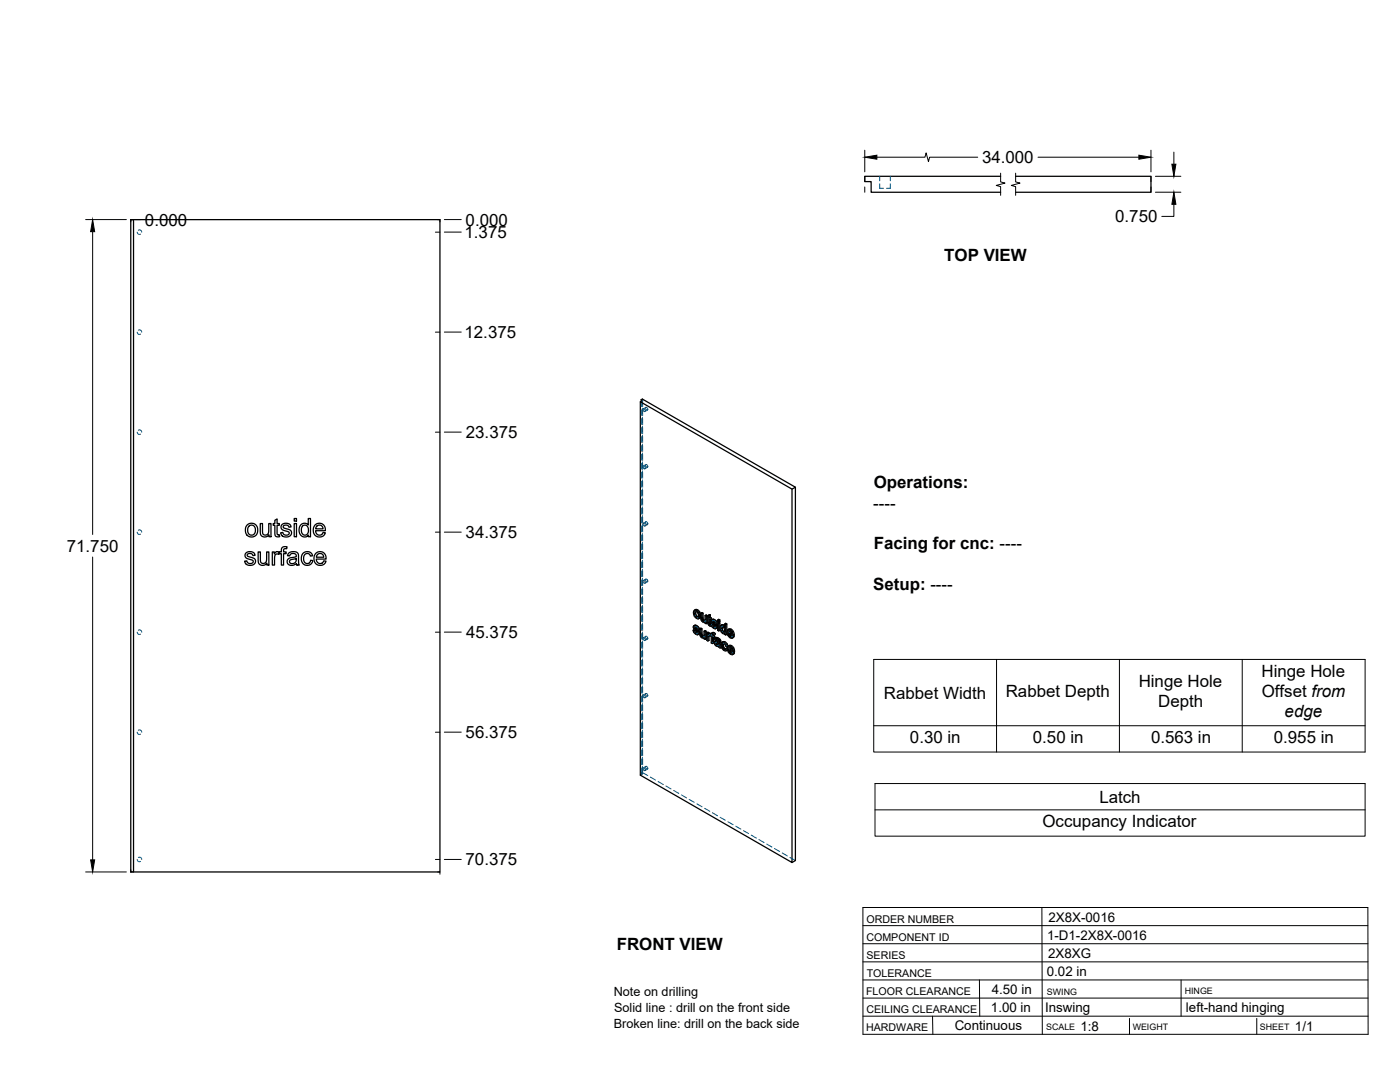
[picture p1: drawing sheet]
<svg xmlns="http://www.w3.org/2000/svg" width="559mm" height="432mm" viewBox="0 0 559 432" stroke-linecap="round" stroke-linejoin="round" font-family="sans-serif">
<!-- layer: Hidden -->
<g fill="none" stroke="#00557f" stroke-width=".4">
<path d="M351.1 73.3v1.8h1.6M351.1 70.4v1.8M355.4 73.3v1.8h-1.6M355.4 70.4v1.8M54.8 92.6l.4 .8h.9M55.2 91.9l.8-.1 .6 .8M54.8 132.6l.4 .7h.9M55.2 131.8l.8-.1 .6 .8M256.4 159.3v2.4M256.5 159.8v2.5M54.8 172.5l.4 .7h.9M55.2 171.7l.8-.1 .6 .9"/>
<path d="M255.9 160.1v2.2M255.9 163.5v2.4M255.9 167v2.4M255.9 170.6v2.4M255.9 174.2v2.4M255.9 177.8v2.3M256.4 162.9v2.4M256.4 166.5v2.4M256.4 170.1v2.3M256.4 173.6v2.4M256.4 177.2v2.4M256.5 163.5v2.4"/>
<path d="M256.5 167v2.4M256.5 170.6v2.4M256.5 174.2v2.4M256.5 177.8v2.3M256.8 163.2a.56 .56 0 0 1 .6 .3 .56 .56 0 0 1-.3 .7l-.4-.5zM257.7 162.6a.54 .54 0 0 1 .8 .3 .54 .54 0 0 1-.4 .7zM257.8 162.6l-1 .5M258.4 163.7l-1 .5M255.9 181.3v2.4M255.9 184.9v2.4M255.9 188.5v2.4M255.9 192.1v2.3"/>
<path d="M255.9 195.6v2.4M255.9 199.2v2.4M256.4 180.8v2.4M256.4 184.3v2.4M256.4 187.9v2.4M256.4 191.5v2.4M256.4 195.1v2.3M256.4 198.6v2.4M256.5 181.3v2.4M256.5 184.9v2.4M256.5 188.5v2.4M256.5 192.1v2.3"/>
<path d="M256.5 195.6v2.4M256.5 199.2v2.4M256.7 186.1a.54 .54 0 0 1 .7 .2 .54 .54 0 0 1-.3 .7zM257.7 185.5a.54 .54 0 0 1 .8 .3 .54 .54 0 0 1-.4 .7zM257.8 185.4l-1 .6M258.4 186.5l-1 .6M54.8 212.4l.4 .8 .9-.1M55.2 211.6l.8-.1 .6 .9M255.9 202.8v2.4M255.9 206.4v2.3M255.9 209.9v2.4M255.9 213.5v2.4"/>
<path d="M255.9 217.1v2.4M256.4 202.2v2.4M256.4 205.8v2.4M256.4 209.4v2.3M256.4 212.9v2.4M256.4 216.5v2.4M256.5 202.8v2.4M256.5 206.4v2.3M256.5 209.9v2.4M256.5 213.5v2.4M256.5 217.1v2.4M256.8 208.9a.56 .56 0 0 1 .6 .3 .56 .56 0 0 1-.3 .7l-.4-.6z"/>
<path d="M257.7 208.3a.54 .54 0 0 1 .8 .3 .54 .54 0 0 1-.4 .7zM257.8 208.2l-1 .6M258.4 209.3l-1 .6M255.9 220.6v2.4M255.9 224.2v2.4M255.9 227.8v2.4M255.9 231.4v2.3M255.9 234.9v2.4M255.9 238.5v2.4M256.4 220.1v2.3M256.4 223.6v2.4M256.4 227.2v2.4"/>
<path d="M256.4 230.8v2.4M256.4 234.4v2.3M256.4 237.9v2.4M256.5 220.6v2.4M256.5 224.2v2.4M256.5 227.8v2.4M256.5 231.4v2.3M256.5 234.9v2.4M256.5 238.5v2.4M256.8 231.7a.56 .56 0 0 1 .6 .3 .56 .56 0 0 1-.3 .7l-.4-.6zM257.7 231.2a.54 .54 0 0 1 .8 .2 .54 .54 0 0 1-.4 .8zM257.8 231.1l-1 .6"/>
<path d="M258.4 232.2l-1 .6M54.8 252.3l.4 .8h.9M55.2 251.5h.8l.6 .8M255.9 242.1v2.4M255.9 245.6v2.4M255.9 249.2v2.4M255.9 252.8v2.4M255.9 256.4v2.3M255.9 259.9v2.4M256.4 241.5v2.4M256.4 245.1v2.4M256.4 248.6v2.4"/>
<path d="M256.4 252.2v2.4M256.4 255.8v2.4M256.4 259.4v2.3M256.5 242.1v2.4M256.5 245.6v2.4M256.5 249.2v2.4M256.5 252.8v2.4M256.5 256.4v2.3M256.5 259.9v2.4M256.8 254.5a.56 .56 0 0 1 .6 .4 .56 .56 0 0 1-.3 .7l-.4-.5zM257.7 254a.54 .54 0 0 1 .8 .3 .54 .54 0 0 1-.4 .7zM257.8 253.9l-1 .6"/>
<path d="M258.4 255l-1 .6M277.1 251.2l.3 1M277.2 250l-.5 .3M277.2 249.7l-.4 .2M277.2 244.2l-.4 .3M277.3 251.3l.3 .3M277.3 250.4l-.5 .3M277.3 250.2l.4-.2-.5 .3M277.4 249.5l-.2 .5 .1 .6 1.4 1.4 .1 .5h-.5l.5-.2M277.4 252.2l.9 .7 .7 .1M277.4 252.2l-.4 .2M277.5 251.4l-.1 .1"/>
<path d="M277.5 250.9l-.4 .3M277.6 245.6l.9 .9 .8 .1M277.6 245.6l-.5 .3M277.6 250.2l-.1 .1M277.6 250.3a.33 .33 0 0 1 .3-.4 .33 .33 0 0 1 .4 .3l.8 .9M277.6 243.2l-.4 .9 .4 1.5M277.9 243.8l-.1 .2M277.9 243.8l.8 .2 .5 .9v.9l-.5 .4M277.9 243.8l-.4 .2M278.2 250.1l-.5 .3M278.2 252.9l-.5 .2M278.2 251l.4 .3"/>
<path d="M278.5 243.8l-.5 .3M278.5 246.5l-.5 .3M278.6 250.5l-.5 .2M278.7 252.6l-.5 .2M278.7 252l-.5 .2M278.7 250.9l-.4 .3M278.7 253l-.4 .3M279 244.4l-.4 .3M279 246.1l-.4 .3M279.1 246.7l-.5 .3M279.2 245.4l-.4 .2M279.8 250.7l.1 2.8 .9 .8 .7-.1v.5l.4 .2"/>
<path d="M279.8 253l-.5 .3M279.9 253.5l-.4 .2M280.2 244.5l.2 2.9 .8 .7 .7-.1v.4l.4 .3M280.2 246.8l-.4 .3M280.2 253.9l-.4 .3M280.4 247.2l-.5 .3M280.6 254.3l-.4 .2M280.6 247.7l-.4 .2M281.1 248l-.5 .3M281.1 254l-.2 .1M281.4 253.8l-.6 .4M281.4 251.7v2l-.5 .3"/>
<path d="M281.5 254.2l-.5 .3 .3-.1M281.5 254.7l-.5 .2M281.7 247.7l-.5 .3M281.8 247.6l-.5 .3 .2-.2M281.9 245.4l-.1 2-.4 .3M281.9 248.4l-.4 .3M281.9 248l-.4 .3 .2-.2M282.6 252.3v3l.4 .3M282.6 255.3l-.5 .3M282.7 245.9l-.1 .1M283 253l-.5 .2M283.1 245.4v.7l-.4-.2v.4l.4 .2v2.4l.9 .8-.2-.6"/>
<path d="M283.1 246.1l-.8 .5v-.4M283.1 246.5l-.5 .3M283.1 253.4l.3-.2 .4 .4 .2-.3 .4 .4v2.6l.4 .3M283.1 248.9l-.4 .2M283.2 252.8l-.2 .1M283.3 253.2l-.6 .3 .5-.2M283.3 249.2l-.4 .3M283.5 253.3l-.4 .3M283.5 246.8l-.4 .2M283.7 249.5l-.5 .3M284 247l-.5-.2v.5M284 253.2l-.5 .2"/>
<path d="M284 253.5l-.5 .2M284 253.3l-.5 .2M284 249.2l-.2 .1M284 249.7h-.1M284.2 248.9l.3 .9M284.3 247.6l-.5 .3M284.4 253.3l-.5 .3M284.4 256.3l-.5 .3M284.4 253.7l-.5 .3M284.4 247.3l-.5 .2M284.4 248.9l.3 .3M284.4 248.1l-.5 .2"/>
<path d="M284.4 252.6l-.4 .2M284.5 247.2v1l1.2 1.2a.36 .36 0 0 1 .3 .5 .36 .36 0 0 1-.5 .2l.4-.2M284.5 252.4l-.1 .9-.4-.2M284.5 249.8l.8 .7 .8 .1M284.5 249.8l-.4 .2M284.6 249l-.1 .1M284.7 248.5l-.5 .3M284.7 247.8l-.1 .1M284.7 247.9a.33 .33 0 0 1 .3-.4 .33 .33 0 0 1 .4 .3l.9 .9M284.8 254l-.5 .2M284.8 247.6l-.5 .3M284.8 247.6l-.4 .2"/>
<path d="M284.9 253l-.5 .2M285.2 253l-.5 .3M285.3 247.7l-.5 .3M285.3 254.3l-.5-.3v.5M285.3 254.7l.5-.3-.2 .5 .4 .3M285.3 250.5l-.4 .2M285.3 248.6l.4 .3M285.4 250.4l.4-.2-.5 .2M285.4 253.2l-.5-.2-.1 .3M285.5 256.2l-.5 .3M285.6 254.9l-.5 .2M285.6 255.8l-.5 .3"/>
<path d="M285.7 248.1l-.5 .2M285.7 255.7l-.2 .7 .2 .5 .8 .7 .8 .1 .1 .4M285.7 256.9l-.4 .3M285.8 249.6l-.5 .2M285.8 248.5l-.4 .3M285.9 250.7l-.5 .2M285.9 256.5l.3-.3a.78 .78 0 0 1 .9 .2 .78 .78 0 0 1 .1 .9h-.4M286 255.2a.86 .86 0 0 1 1 0 .86 .86 0 0 1 .3 .9l-.5-.1M286 256.2l-.3 .2M286.2 256.2l-.6 .3M286.2 254.9l-.4 .2M286.4 257.6l-.5 .2"/>
<path d="M286.7 255l-.5 .3M286.9 257.7l-.5 .3M286.9 248.3v3l.4 .3M286.9 247.2v.6l.4 .2M286.9 251.3l-.5 .3M286.9 247.8l-.5 .2M287.1 257.3l-.5 .3M287.2 255.5l-.5 .2M287.2 257.2l-.4 .3 .1-.1M287.3 256.5l-.4 .3M287.3 256l-.4 .2M287.3 256.1l-.4 .3"/>
<path d="M287.3 257.7l-.4 .2M287.4 258.1l.5 .3M287.4 258.1l-.4 .3M287.8 250.4l-.4 .2M288 249.6l-.5 .3M288 251.3l-.5 .2M288.2 249.3l-.4 1.1 .4 1.3 .5 .7 .6 .3 .4-.2v.4l.4 .3M288.3 257.1l-.5 .3M288.4 252.1l-.4 .2M288.4 256.3l-.4 .3M288.5 249.9l-.1 .2M288.5 249.9h.6l.5 .9 .1 1-.5 .4"/>
<path d="M288.5 249.8l-.4 .3 .4-.2M288.6 258.4l-.4 .3M288.6 256.1l-.3 1 .3 1.3 .9 1 .7 .1M288.8 256.8l.5-.2 1.2 1.2M288.9 256.6l-.4 .3M289 252.6l-.5 .2M289 249.9l-.5 .2M289.4 249.8l-.2 .1M289.5 259.4l-.5 .2M289.5 256.6l-.4 .3M289.5 252.2l-.4 .3M289.5 250.4l-.4 .3"/>
<path d="M289.6 259h.3M289.7 248.8v1.5l-.5-.7M289.7 250.3l-.5 .2M289.7 252.9l-.5 .3M289.7 252.5l-.5 .3 .3-.1M289.7 251.5l-.4 .2M289.9 257l-.5 .3M289.9 259l-.4 .2M290.1 257.6l-.5 .3M290.1 258.6l-.2 .4M290.3 258.7l.3 .2-.2 .4M290.6 258.9l-.3 .1"/>
<path d="M290.7 252l-.5 .3M290.8 258.6l-.5 .2M291 253.3l-.5 .3M291 251l-.3 .8 .3 1.5 1 1 .8 .1M291.1 252.4l-.4 .2M291.1 257.6l-.3 .8 .3 1.5 1 1h.8M291.1 259.9l-.4 .3M291.2 252.9l-.1-.5 2 1.1M291.3 258.9l-.5 .3M291.4 251.5l-.2 .2M291.4 251.5l.8 .3 .4 1-.6-.3M291.4 259.5l-.1-.6 1.9 1.2"/>
<path d="M291.4 251.5l-.5 .2M291.5 258l-.2 .3M291.5 258l.7 .3 .5 1.1-.6-.4M291.5 258l-.5 .3M291.9 251.5l-.5 .3M292 258.1l-.4 .2M292.1 253.9h.2M292.3 253.9l-.3 .2M292.4 253.9l-1 .6M292.4 252.1l-.4 .3M292.6 258.7l-.5 .3M292.6 252.8l-.5 .2"/>
<path d="M292.6 253.6l-.1 .1M292.6 254.4l-.4 .3M292.7 253.7l-.4 .2M292.7 259.4l-.4 .2M255.9 263.5v2.4M255.9 267.1v2.4M255.9 270.7v2.3M255.9 274.2v2.4M255.9 277.8v2.4M256.4 262.9v2.4M256.4 266.5v2.4M256.4 270.1v2.4"/>
<path d="M256.4 273.6v2.4M256.4 277.2v2.4M256.5 263.5v2.4M256.5 267.1v2.4M256.5 270.7v2.3M256.5 274.2v2.4M256.5 277.8v2.4M256.7 277.4a.55 .55 0 0 1 .7 .3 .55 .55 0 0 1-.3 .7zM257.7 276.9a.54 .54 0 0 1 .8 .2 .54 .54 0 0 1-.4 .8zM257.8 276.8l-1 .5M258.4 277.9l-1 .5M292 260.8l-.4 .3"/>
<path d="M292.2 260.5h.2M292.4 260.5l-.3 .2M292.5 260.5l-.4 .2M292.7 260.2h-.1M292.8 261l-.5 .3M292.8 260.3l-.4 .2M54.8 292.2l.4 .8h.9M55.2 291.4h.8l.6 .8M255.9 281.4v2.3M255.9 284.9v2.4M255.9 288.5v2.4M255.9 292.1v2.4"/>
<path d="M255.9 295.7v2.3M255.9 299.2v2.4M256.4 280.8v2.4M256.4 284.4v2.3M256.4 288v2.3M256.4 291.5v2.4M256.4 295.1v2.4M256.4 298.7v2.3M256.5 281.4v2.3M256.5 284.9v2.4M256.5 288.5v2.4M256.5 292.1v2.4"/>
<path d="M256.5 295.7v2.3M256.5 299.2v2.4M255.9 302.8v2.4M255.9 306.4v2.1M255.9 308.5l.6 .3M256.4 302.2v2.4M256.4 305.8v2.5M256.4 308.3l-.5 .2M256.4 308.3l2.2 1.2M256.5 308.8l-.9 .6M256.5 302.8v2.4M256.5 306.4v2.4"/>
<path d="M256.8 306.5a.56 .56 0 0 1 .6 .3 .56 .56 0 0 1-.3 .7l-.4-.6zM257.7 305.9a.55 .55 0 0 1 .7 .3 .55 .55 0 0 1-.3 .7zM257.8 305.9l-1 .5M258.4 307l-1 .5M259.6 310.1l2.1 1.2M262.7 311.9l2.1 1.2M265.8 313.7l2 1.2M268.9 315.4l2 1.2M272 317.2l2 1.2M275.1 319l2 1.2M278.2 320.8l2 1.2M281.3 322.6l2 1.2"/>
<path d="M284.4 324.4l2 1.2M287.4 326.2l2.1 1.1M290.6 327.9l2 1.2M293.6 329.7l2.1 1.2M296.7 331.5l2.1 1.2M299.8 333.3l2.1 1.2M302.9 335.1l2.1 1.2M306 336.8l2.1 1.2M309.1 338.6l2.1 1.2M54.8 343l.4 .8h.9M55.2 342.2h.8l.6 .8M312.2 340.4l2.1 1.2"/>
<path d="M315.3 342.2l2.2 1.2"/>
</g>
<!-- layer: Visible -->
<g fill="none" stroke="#000" stroke-width=".51">
<path d="M399.4 70.4h-54.2v2.1h2.5v4.2h51.7M405.4 70.4h54v6.3h-54M52.2 87.7h1.1v260.3h-1.1zM53.3 87.7h122.3v260.3h-122.3M255.9 159.5l.6 .3-.9 .5v149.1l60.5 34.8v-149M255.9 159.5l.5-.2 61.1 35.1-1.4 .8-60.5-34.9M255.9 159.5v.6M317.5 194.4v149l-1.4 .8M98.7 209.4l1.2-.5a2.66 2.66 0 0 1 3 3.6 2.66 2.66 0 0 1-4.7 .5l-.2-1a2.97 2.97 0 0 1 .7-2.6zM99.3 210.1l.8-.5a1.97 1.97 0 0 1 1.9 2 1.97 1.97 0 0 1-2 1.9l-.7-.4-.4-.9v-1.3zM103.9 208.9h.9v3a1.32 1.32 0 0 0 1.3 1.7 1.32 1.32 0 0 0 1.2-1.8v-2.9h.9v5.3h-.8v-.8a1.88 1.88 0 0 1-2.3 .8 1.88 1.88 0 0 1-1.2-2zM109.7 207.6l.9-.5v1.8h.9v.7h-.9v3.3l.3 .5h.6l.1 .8a1.33 1.33 0 0 1-1.5-.1 1.33 1.33 0 0 1-.4-1.5v-3h-.6v-.7h.6z"/>
<path d="M112.5 209.4l1.2-.6a1.94 1.94 0 0 1 2.5 1.5l-.9 .1a1.13 1.13 0 0 0-1.1-.9 1.13 1.13 0 0 0-1.1 1l.2 .2a4.1 4.1 0 0 1 3 1.5 2.18 2.18 0 0 1-1.5 2.1 2.18 2.18 0 0 1-2.5-.8l-.3-.9 .9-.1a1.23 1.23 0 0 0 1.3 1.1 1.23 1.23 0 0 0 1.2-1.2l-.7-.3a2.35 2.35 0 0 1-2.5-1.6zM117.4 208.9h.9v5.3h-.9zM117.4 206.9h.9v1.1h-.9zM120 209.5l1.1-.6a1.88 1.88 0 0 1 1.9 .6v-2.6h.9v7.3h-.8v-.7a2.18 2.18 0 0 1-2.6 .5 2.18 2.18 0 0 1-1.1-2.4zM120.8 209.9l.6-.3a2.12 2.12 0 0 1 1.8 1.6 2.12 2.12 0 0 1-.9 2.2l-.3 .1a2.1 2.1 0 0 1-1.7-1.4 2.1 2.1 0 0 1 .5-2.2zM125.7 209.6l1.5-.8a2.47 2.47 0 0 1 2.7 3h-3.9l.2 1a1.46 1.46 0 0 0 1.5 .8 1.46 1.46 0 0 0 1.2-1.1l1 .1-.3 .6-.5 .7-1.4 .4a2.79 2.79 0 0 1-2.6-1.7 2.79 2.79 0 0 1 .6-3zM126.5 210l.6-.4a1.43 1.43 0 0 1 1.8 1.5h-2.9zM98.1 220.7l1.2-.5a1.94 1.94 0 0 1 2.5 1.4l-.9 .1a1.14 1.14 0 0 0-1.1-.9 1.14 1.14 0 0 0-1.1 1l.3 .3a3.4 3.4 0 0 1 2.9 1.4 2.18 2.18 0 0 1-1.5 2.1 2.18 2.18 0 0 1-2.4-.8l-.4-.9h1a1.23 1.23 0 0 0 1.3 1 1.23 1.23 0 0 0 1.1-1.2l-.6-.3a2.35 2.35 0 0 1-2.6-1.6zM103 220.3h.9v2.9a1.32 1.32 0 0 0 1.4 1.7 1.32 1.32 0 0 0 1.1-1.8v-2.8h.9v5.2h-.8v-.8a1.88 1.88 0 0 1-2.2 .9 1.88 1.88 0 0 1-1.3-2.1zM108.7 220.3h.8v.8a1.25 1.25 0 0 1 2-.7l.8-.1v-.6a1.5 1.5 0 0 1 .7-1.5 1.5 1.5 0 0 1 1.6 0l-.2 .8a.83 .83 0 0 0-.8 0 .83 .83 0 0 0-.4 .8v.5h1v.7h-1v4.5h-.9v-4.5h-.8v-.5l-.2 .8a1.17 1.17 0 0 0-1.4 .1 1.17 1.17 0 0 0-.3 1.4v2.7h-.9zM115.1 220.9a2.39 2.39 0 0 1 4 .6l.3 4h-.9l-.2-.6a2 2 0 0 1-2.2 .8 2 2 0 0 1-1.5-1.9l.1-.1a2.04 2.04 0 0 1 2-1.2l.4-.1a.83 .83 0 0 0 1.1-.7 .83 .83 0 0 0-1.1-.8 1.23 1.23 0 0 0-1.5 1l-.9-.1zM115.7 223.6l2.6-.7a1.49 1.49 0 0 1-.8 1.9 1.49 1.49 0 0 1-2-.7z"/>
<path d="M120.8 220.9l1.4-.7 1.3 .1 .9 .6 .4 .9-.9 .1a1.44 1.44 0 0 0-1.9-.9 1.44 1.44 0 0 0-.8 1.9l.1 1.1a1.34 1.34 0 0 0 1.5 .9 1.34 1.34 0 0 0 1.2-1.3l.8 .1-.4 1a2.47 2.47 0 0 1-3.2 .5 2.47 2.47 0 0 1-.8-3.2zM126 220.9l1.5-.7a2.47 2.47 0 0 1 2.7 2.9h-4l.3 1a1.46 1.46 0 0 0 1.5 .8 1.46 1.46 0 0 0 1.2-1.1l.9 .1-.4 .9-.9 .7-.8 .1a2.79 2.79 0 0 1-2.6-1.7 2.79 2.79 0 0 1 .6-3zM126.7 221.3l.8-.4 .9 .1 .5 .4 .3 1h-2.9zM276.6 251.5l.8 1.4 .7 .4 .6-.1M276.9 249.8l.6-.3 .6 .2 .7 .6 .3 .8-.4 .3-.1-.6M277.1 250.4h.6l1 1M277.2 244.8l.4-.8 .9 .6 .2 1.5-.2 .3h-.5M277.3 251.3l-.7 .2 .5 .2M277.3 252.3l.4 .4 .5-.3M277.4 250.9l1 .9 .4-.2M277.4 251.5l-.3 .2 .1 .4 .5-.1M277.5 250.3l-.3 .3 .4-.3 .6 .7"/>
<path d="M277.5 249.5l-.7 .4-.1 .6 1.6 2.1M277.5 245.8l.5 .6 .5-.3M277.6 251.6l.7 .9M277.7 249.9l.5 .4 .5-.2M277.7 244.5l-.5 .3 .1 .5 .2 .5 .4-.3M277.7 252.7l.5 .1M277.7 249.5l-.7 .3M277.8 244l.1 1.4 .8 .8M277.8 250.6l-.4 .3-.2-.3M278 243.6l.9 1 .4-.3M278.1 249.7l-.4 .2-.4-.1M278.2 250.3l.4 .5 .4-.3"/>
<path d="M278.3 252.6l-.1 .2M278.4 251.8l.3 .5 .4-.3M278.5 243.4l-.5 .2-.8-.1M278.6 251.3l.7 1.3-.7 .7M278.7 252.3l.1 .5 .5-.3M278.8 252.8l-.1 .4 .4-.3M278.9 244.6l.3 1.3 .5-.3M279.1 246.7a1.73 1.73 0 0 1-2.3-1.8v-.8l.4-.6 .8-.3 .9 .5 .8 1.7-.2 1-.6 .5M279.2 245.9l-.1 .8 .4-.3M279.7 244.7l.5 .3 .4-.3M279.8 251.2v2.2l.4-.2M279.8 253.4l.2 .4 .4-.2"/>
<path d="M280 253.8l.3 .3 .5-.2M280.2 245v2.2l.4-.3M280.2 247.2l.2 .4 .4-.3M280.2 250.9l-.4 .3-.5-.2M280.3 254.1l.4 .1M280.4 247.6l.3 .3 .5-.2M280.7 247.9l.4 .1M280.9 254l-.6-.7-.1-2.4-.4-.2-.5 .3 .1 2.5 .7 1h.9M281 251.9l.4 .3 .5-.3M281 254.5v.4l.4 .3M281 254.5l-.1 .1M281.1 248l.2-.1z"/>
<path d="M281.4 247.7l-.7-.6-.1-2.4-.4-.2-.5 .2 .1 2.6 .8 1h.9M281.4 245.7l.5 .2 .4-.2M281.4 252.2v3l.5-.3v-3l-.5-.2-.4 .2v1.8l-.3 .5 .2-.1M281.5 248.3v.4l.4 .2M281.5 248.3l-.2 .1M281.9 245.9v3l.4-.2v-3l-.4-.3-.5 .3-.1 2.1M282.3 246.6l.3 .2 .1 2.5 .9 .6 .3-.2M282.6 246l-.3 .2 .3 .2v-.8l.9-.3v1.1l.5 .2v.4l-.5 .3v-.4M282.6 253.7l.3-.2 .6 .3M283 252.9l-.4-.6-.5 .3v3l.5 .2M283 252.5l-.5 .3-.4-.2M283 254l-.4 .2v-.5l.4-.1v2l-.4 .2v-1.6"/>
<path d="M283.1 245.6v1l.4-.2M283.1 246.6l.4 .3 .5-.3M283.1 253l.4 .4M283.3 252.7l-.8 .5v-.4M283.3 249.3l.2 .1M283.5 245.3l-.9 .3M283.5 253.4v.3M283.5 253.7l.4 .3v2.6l.4 .2M283.5 253.5l-.1 .4M283.5 249.4l.1 .5M283.5 252.8l-.8 .2M283.5 252.8l-.7 .2"/>
<path d="M283.5 248.8l-.4 .3v-2.1l.4 .3 .3 1.8M283.6 248.9l-.5 .2M283.8 249.1l.7 1.3 .8 .5 .5-.1M283.8 249.1l-.6 .1M283.8 249.1h.1M283.8 249.3l-.3 .1M284 247.4l.6-.3 .9 .3 .8 1.3-.5 .3-.1-.6M284.1 252.7l.7-.3 .7 .4-.5 .7v-.4M284.3 253.8l.5 .3 .5-.2M284.4 248.9l-.6 .2 .4 .2M284.4 249.9l.5 .4 .4-.2M284.5 248.5l1 .9 .5-.2"/>
<path d="M284.5 249.1l-.3 .2 .1 .4 .5-.1M284.6 247.9l-.3 .4 .5-.3M284.6 247.1l-.7 .4-.1 .6 1.7 2.1M284.6 252.4l-.6 .3-.1 .9-.4-.2 .4-.3-.4-.3M284.6 252.8l.4 .3 .5-.3M284.7 249.2l.8 .9M284.7 247.9l.6 .7M284.8 253.3l.5 .6v.4l-.5 .2v-.4M284.8 254.5v2.1l-.5 .2v-2.6l.5 .3M284.8 247.5l.5 .4 .5-.2M284.8 248l1 1M284.8 248l-.5 .1"/>
<path d="M284.9 250.3l.4 .1M284.9 247.1l-.8 .3M284.9 248.2l-.4 .3-.2-.2M285 253.5l-.6-.3-.1 .6 .5-.2M285.1 252.5l-.9 .1M285.2 247.3l-.4 .2-.4-.1M285.3 247.9l.4 .5 .4-.2M285.4 254.7l.9-.3 1.3 1 .3 3-.5 .2-.1-.4M285.5 250.2l-.1 .2M285.5 249.4l.3 .5 .5-.3M285.6 256.5l.1-.1a.88 .88 0 0 1 1.1 1M285.6 257.1l.4 .4 .5-.3"/>
<path d="M285.7 256.4l-.2 .3M285.7 248.9l.7 1.4-.7 .6M285.8 255.7l-.7 .6 .2 .9 .7 .7h.9l.5 .7M285.8 249.9l.1 .5 .5-.3M285.9 250.4l-.1 .4 .4-.3M285.9 256.5l-.4 .2 .1 .3 .5-.1M286 256.5l.8 .8M286 255.2l-.5 .3a.72 .72 0 0 1 1-.1 .72 .72 0 0 1 .2 .9l-1-.4M286 257.5l.5 .1M286.1 255.7l-.8 .2M286.2 254.4l-1 .5 .3 .6M286.3 254.9l.5 .4 .5-.3"/>
<path d="M286.4 248.6l.5 .2 .4-.2M286.4 247.4l.5 .3 .4-.3M286.5 257.6l.3-.1zM286.7 254.6l-.4 .3-.6-.2M286.8 256l-1-.3-.6 .3M286.8 255.3l.3 .4 .5-.3M286.9 248.3l.4 .3v3l-.4 .2v-3M286.9 248.3l-.5 .3v3l.5 .2M286.9 247.7v.6l.4-.3v-.6l-.4-.2-.5 .2v.6l.5 .3M287.1 255.7l.2 .4 .4-.2M287.3 256.1v2.1l.5-.3M287.7 249.6l.7-.3 .8 .3"/>
<path d="M288.1 251.9l.5 .5 .4-.2M288.1 250.1l.6 .1 .5 1v1.1l-.6 .1M288.1 250.1l-.3 .8M288.2 256.4l.7-.4 .6 .2 .7 .7 .3 .9-.4 .2-.4-.9M288.3 257.6l.2 1 .4-.2M288.3 250.6l-.5 .3 .1 .5 .2 .5 .4-.3M288.4 250.1l.1 1.4 .7 .7M288.4 249.3l-.9 .6-.1 1.3 .8 1.4 .6 .4 .4-.2M288.5 258.6l.5 .6 .5-.3M288.5 249.7l.4 .3M288.8 257.4l-.5 .2 .4-.8 1.4 1.2M288.8 256.8v1.3l.8 .9"/>
<path d="M288.9 256l-.5 .3a2.08 2.08 0 0 0 1.4 3.4M288.9 249.4l-.4 .3-.6-.2M289 256.5l.7 .6 .5-.2M289.2 252.8v.4l.5 .2M289.2 252.8l-.1 .1M289.5 256.2l-.5 .3-.6-.2M289.7 249.3v4.1l.4-.2v-4.2l-.4-.2-.5 .2v1.5l-.3-.5 .3-.1M289.7 258.8l-.2 .4h-.5M290.1 249l-.4 .3-.5-.3M290.3 259l-.5 .7 .6-.4M290.3 258.7l-.6 .1 .4 .3M290.9 253.5l.5 .6 .5-.2"/>
<path d="M291.1 252l-.4 .2 1.4 .8-.7-1.2-.5-.1-.2 .5M291.2 251.7l-.1 .3 .9 .5M291.2 252.9l.9 1M291.3 258.5l-.5 .3 1.5 .8-.7-1.3h-.6l-.2 .5M291.3 258.3v.2l.8 .5M291.4 253.3l-.5 .2-.2-.9 1.9 1.1M291.4 259.5l.8 1M291.4 251.4l.9 .9 .4-.3M291.4 254.1l.5 .1M291.5 259.8l-.5 .3-.2-.9 1.9 1.1M291.5 257.9l.9 .9 .5-.2M291.9 251.1l-1.4 .2"/>
<path d="M292 257.7l-1.3 .1M292.1 253.9l.5 .3 .4-.2M292.1 253.9l-.1 .2M292.3 252.3l.3 1.3 .5-.3M292.4 258.8l.3 1.4 .5-.3M292.5 253.7l-.4 .2M292.6 253.6l.5-.1-.1-.6-.6-1.4-1-.6-.9 .4-.3 1 .3 1.3 1.3 1.1 .5-.1 .3-.4M292.7 253.7l.3 .4-.7 .5M291 260.1l.6 .6 .4-.3M291.6 260.7l.4 .1M292.3 260.4l.4 .4 .5-.3M292.3 260.4l-.2 .3"/>
<path d="M292.6 260.2l-.3 .2M292.7 260.2l.5-.1v-.5l-.7-1.6-.9-.5-.9 .3-.4 1.2 .5 1.3 1.2 1 .7-.5M292.8 260.3l.4 .2-.8 .7"/>
</g>
<!-- layer: Reference -->
<g fill="none" stroke="#000" stroke-width=".4">
<path d="M345.2 70.4v2.1M345.2 74.6v2.1M459.4 70.4v2.1M459.4 74.6v2.1M52.2 87.7v.9M53.1 87.7h-.9h.9M173.8 92.6h1.8M174.7 87.7h.9v.9M173.8 132.5h1.8M173.8 172.5h1.8M173.8 212.4h1.8M173.8 252.3h1.8"/>
<path d="M173.8 292.2h1.8M52.2 347.1v.9h.9M173.8 343h1.8M174.7 348h.9v.9"/>
</g>
<!-- layer: Hidden Narrow -->
<path d="M278.2 251.5l-.4 .3M279.8 252.5l-.5 .3M280.2 246.3l-.5 .3M281.4 253.3l-.4 .2M281.9 247l-.5 .3M283.1 248.2l-.5 .3M284.4 253l-.5 .3M284.8 253.3h-.1M285.3 249.1l-.4 .3M286.6 256.3l-.5 .3M287.3 256.7l-.4 .3" fill="none" stroke="#000" stroke-width=".4"/>
<!-- layer: Visible Narrow -->
<path d="M278.2 251l-.5 .2M280.2 252.6l-.4 .3M280.6 246.4l-.4 .2M283.5 248.5l-.4 .3M284.7 253.3l-.4 .3M285.3 248.6l-.4 .2M286.5 255.8l-.4 .3M287.7 256.3l-.4 .3M287.7 257l-.4 .3" fill="none" stroke="#000" stroke-width=".4"/>
<!-- layer: Titleblock -->
<g fill="none" stroke="#000" stroke-width=".4">
<path d="M344.4 362.2h201.6l.1 50.6h-201.7zM344.4 376.6h201.6M344.4 369.4h201.6M415.9 362.2l.1 50.6M344.4 383.9h201.6M344.4 398.3h201.6M344.4 391.1h201.6M390.9 391.1l.2 14.4M471.4 391.1v14.4M344.4 405.5h201.7M372.2 405.5l.1 7.3M450.8 406.4v6.4"/>
<path d="M501.6 406.4v6.4"/>
</g>
<!-- layer: FD_Dimensions -->
<g fill="none" stroke="#000" stroke-width=".4">
<path d="M345.2 59.9v8.7M459.4 59.9v8.7M350 62.7h19.2l.5-1.7 .9 3.5 .5-1.8h19.1M414.3 62.7h40.3M461.2 70.4h10.1M461.2 76.7h10.1M468.5 60.7v4.8M34.2 87.6h16.2M37 92.5v120.8M54 87.6h2.1M177.4 87.6h6.7M177.4 92.6h6.7"/>
<path d="M468.5 81.5v4.9h-4.8M177.4 132.5h6.7M177.4 172.4h6.7M177.4 212.4h6.7M37 222.3v120.9M177.4 252.3h6.7M177.4 292.2h6.7M34.2 348h16.2M177.4 343h6.7"/>
</g>
<path d="M345.2 62.7l4.8-.8v1.6zM454.6 61.9l4.8 .8-4.8 .8zM467.7 65.5h1.6l-.8 4.9zM37 87.6l.8 4.9h-1.6zM468.5 76.7l.8 4.8h-1.6zM36.2 343.2h1.6l-.8 4.8z" fill="#000" stroke="#000" stroke-width=".4"/>
<!-- layer: Break Lines -->
<path d="M399.4 69.1v3.5l1.8 .5-3.6 .9 1.8 .5v3.5M405.4 69.1v3.5l1.7 .5-3.5 .9 1.8 .5v3.5" fill="none" stroke="#000" stroke-width=".4"/>
<!-- layer: Custom Tables -->
<path d="M348.7 263.2h196.2v36.9h-196.2zM397.8 263.2v36.9M446.8 263.2v36.9M495.8 263.2v36.9M348.7 289.6h196.2M349.2 312.7h195.7v21h-195.7zM349.2 323.2h195.7" fill="none" stroke="#000" stroke-width=".4"/>
<g font-size="6.7">
<text x="392" y="65.1">34.000</text>
<text x="445.1" y="88.7">0.750</text>
<text x="57.9" y="90">0.000</text>
<text x="185.4" y="95">1.375</text>
<text x="185.9" y="90">0.000</text>
<text x="376.9" y="104.1">TOP VIEW</text>
<text x="185.4" y="134.9">12.375</text>
<text x="185.9" y="174.8">23.375</text>
<text x="348.7" y="194.9">Operations:</text>
<text x="348.5" y="203">----</text>
<text x="185.9" y="214.7">34.375</text>
<text x="26.7" y="220.2">71.750</text>
<text x="348.7" y="219.2">Facing for cnc: ----</text>
<text x="348.5" y="235.3">Setup: ----</text>
<text x="186.1" y="254.6">45.375</text>
<text x="454.5" y="274.1">Hinge Hole</text>
<text x="503.6" y="270">Hinge Hole</text>
<text x="352.8" y="278.8">Rabbet Width</text>
<text x="401.4" y="278.2">Rabbet Depth</text>
<text x="503.6" y="278.2">Offset from</text>
<text x="462.3" y="282.2">Depth</text>
<text x="512.8" y="286.2">edge</text>
<text x="185.9" y="294.6">56.375</text>
<text x="363.2" y="296.5">0.30 in</text>
<text x="412.3" y="296.5">0.50 in</text>
<text x="459.4" y="296.5">0.563 in</text>
<text x="508.4" y="296.5">0.955 in</text>
<text x="438.8" y="320.3">Latch</text>
<text x="416.1" y="330.2">Occupancy Indicator</text>
<text x="185.8" y="345.4">70.375</text>
<text x="246.2" y="379.1">FRONT VIEW</text>
</g>
<g font-size="5.3">
<text x="418.5" y="367.9">2X8X-0016</text>
<text x="417.9" y="375">1-D1-2X8X-0016</text>
<text x="418.4" y="382.3">2X8XG</text>
<text x="417.8" y="389.5">0.02 in</text>
<text x="395.8" y="396.8">4.50 in</text>
<text x="395.5" y="403.7">1.00 in</text>
<text x="417.2" y="404.1">Inswing</text>
<text x="473.4" y="403.9">left-hand hinging</text>
<text x="381.1" y="411">Continuous</text>
<text x="431.3" y="411.5">1:8</text>
<text x="516.9" y="411.5">1/1</text>
</g>
<g font-size="5.1">
<text x="245" y="397.3">Note on drilling</text>
<text x="245.1" y="403.8">Solid line : drill on the front side</text>
<text x="245" y="410.3">Broken line: drill on the back side</text>
</g>
<g font-size="4.3">
<text x="345.8" y="368.4">ORDER NUMBER</text>
<text x="345.8" y="375.5">COMPONENT ID</text>
<text x="345.8" y="382.7">SERIES</text>
<text x="345.9" y="389.9">TOLERANCE</text>
<text x="345.7" y="397.2">FLOOR CLEARANCE</text>
<text x="345.8" y="404.4">CEILING CLEARANCE</text>
<text x="345.7" y="411.6">HARDWARE</text>
</g>
<g font-size="3.5">
<text x="417.9" y="397">SWING</text>
<text x="472.9" y="396.7">HINGE</text>
<text x="417.5" y="410.9">SCALE</text>
<text x="452.1" y="410.9">WEIGHT</text>
<text x="502.9" y="410.9">SHEET</text>
</g>
</svg>
